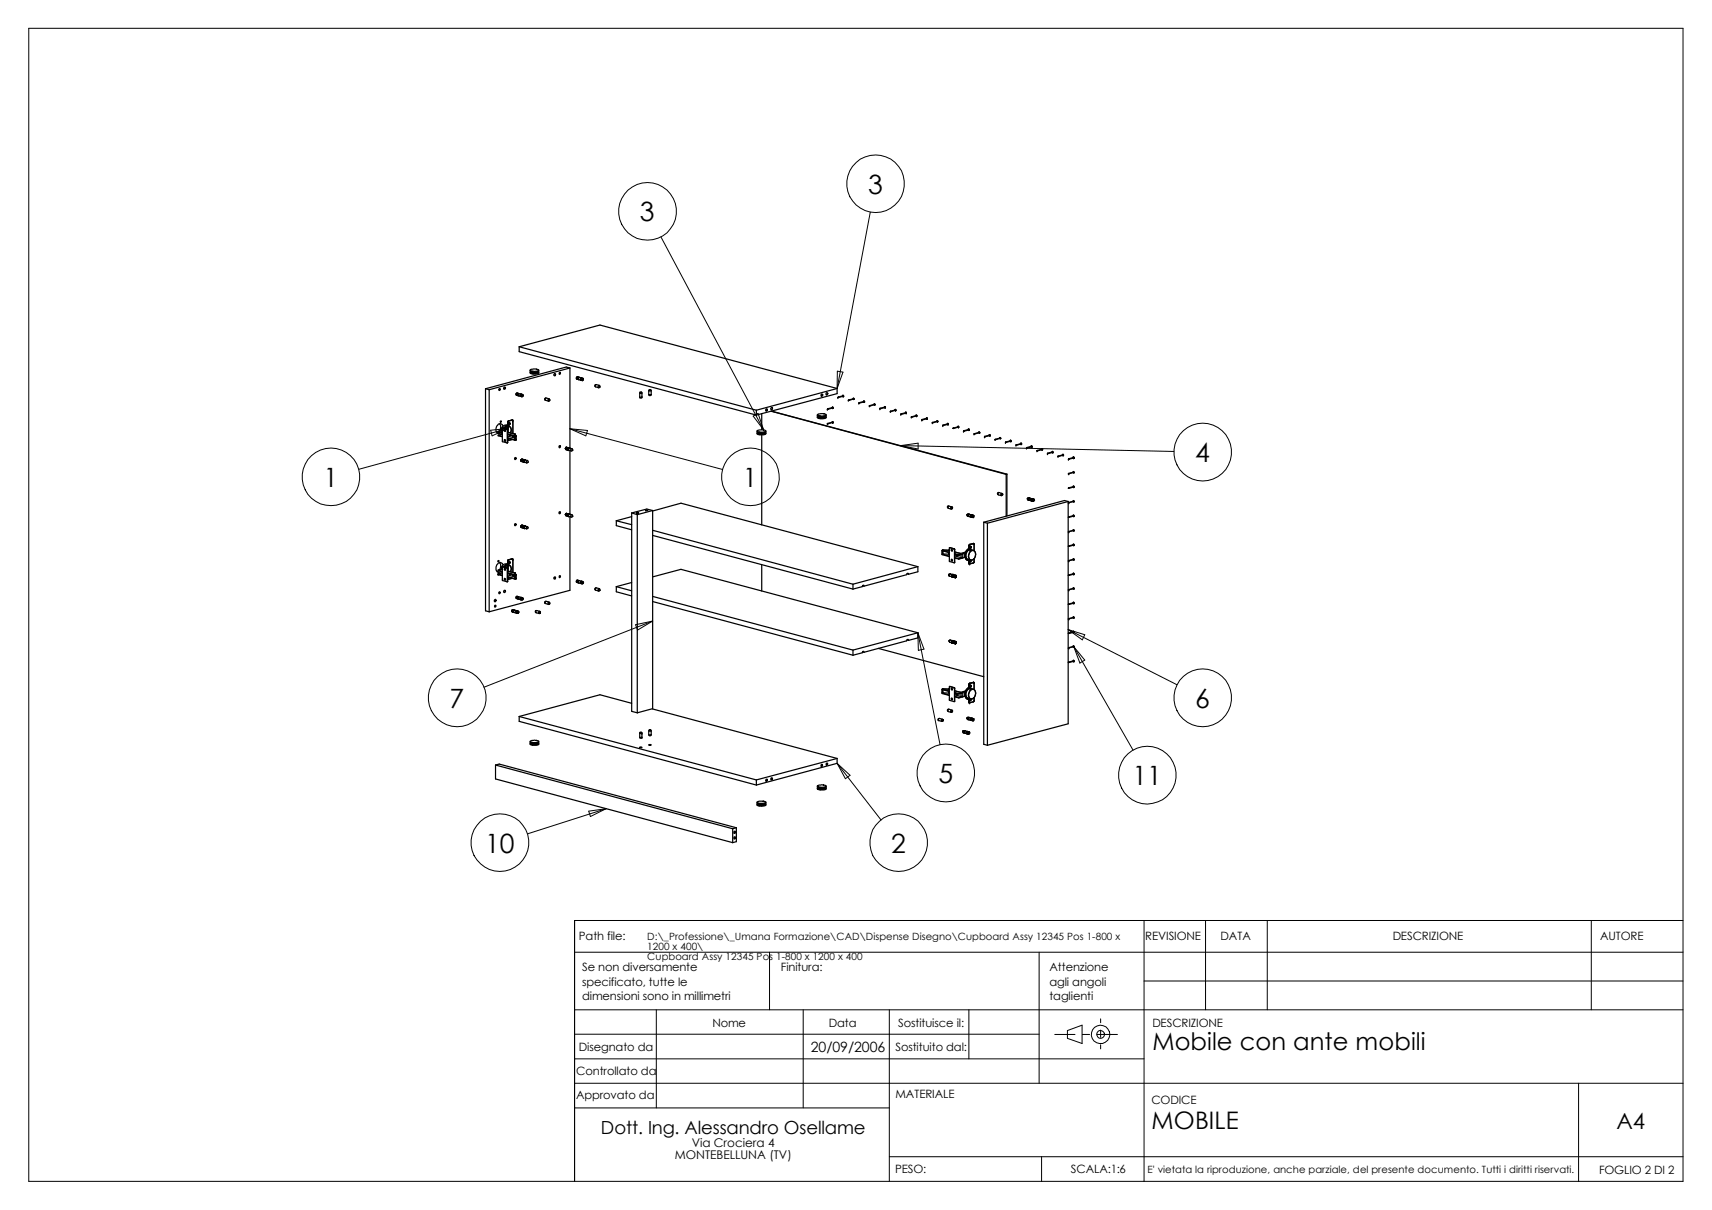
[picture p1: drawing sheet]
<svg xmlns="http://www.w3.org/2000/svg" width="297mm" height="210mm" viewBox="0 0 297 210" stroke-linecap="round" stroke-linejoin="round" font-family="sans-serif">
<g fill="none" stroke="#000" stroke-width=".17">
<path d="M5 4.9h287v200h-287zM151 36.8l-5.8 30.6M114.7 41.1l17.8 33.5M85.1 74.6l3-.3-2.7 1.3zM88.1 74.3l-25.8 7.1M98.9 74.4l3 .3-.3 .9zM98.9 74.4l26.5 7M130.7 72.2l.8-.5 1 2.9zM145.3 64.4l1 .2-1.1 2.8zM156.3 77.3l3-.4v1zM156.3 77.3l47.4 1M110.3 108.4l2.9-.7-2.6 1.6z"/>
<path d="M113.2 107.7l-29.2 11.5M159.3 109.8l1 2.8-1 .2zM159.3 109.8l3.8 19.4M185.3 109.2l2.9 .9-.4 .9zM185.3 109.2l18.9 9.6M186.3 112.2l10.3 17.9M186.3 112.2l1.9 2.3-.8 .5zM145.2 132.4l2.3 2.1-.8 .6zM145.2 132.4l7.7 9.8M102.1 140.7l3.1-.4-2.8 1.3zM105.2 140.3l-13.7 4.4M198.5 159.7v45.2"/>
<path d="M209.2 159.7v15.5M219.9 159.7v15.5M276.1 159.7v15.5M292 159.7h-192.3v45.2M99.7 165.2h192.3M99.7 175.2h192.3M99.7 179.4h80.6M113.9 175.2v17M133.5 165.2v10M139.4 175.2v17M154.3 175.2v29.7M168.1 175.2v8.5"/>
<path d="M180.3 165.2v22.7M183 179.5h3.5M185.2 178.8l2.5-1v3.2l-2.5-.9zM187.8 179.5h1.3M190.3 179.5h3.6M191 176.7v.7M191 178.7v1.3M198.5 170.2h93.5M99.7 187.9h192.3M99.7 192.2h54.6M99.7 183.7h98.8M191 181.2v.7"/>
<path d="M273.9 187.9v17M154.3 200.7h137.7M180.7 200.7v4.2"/>
<circle cx="112.3" cy="36.7" r="5"/>
<circle cx="151.9" cy="31.9" r="5"/>
<circle cx="208.7" cy="78.4" r="5"/>
<circle cx="57.4" cy="82.7" r="5"/>
<circle cx="130.2" cy="82.7" r="5"/>
<circle cx="79.3" cy="121" r="5"/>
<circle cx="164.1" cy="134.1" r="5"/>
<circle cx="199.1" cy="134.5" r="5"/>
<circle cx="208.7" cy="121" r="5"/>
<circle cx="86.7" cy="146.2" r="5"/>
<circle cx="155.9" cy="146.2" r="5"/>
<circle cx="190.9" cy="179.4" r=".68"/>
<circle cx="191" cy="179.4" r="1.6"/>
</g>
<g fill="none" stroke="#000" stroke-width=".21">
<path d="M84.2 67.4l.7 .2M84.2 67.4v38.6l.7 .1M84.9 67.6v38.5M86.4 74.8l.8 .2M86.4 75.5l.8 .2M86.4 74.8l.8 .3M86.4 75.5v.1l.8 .2M86.5 74.9l-.2 .2M86.7 73.5a.99 .99 0 0 1 0 1.3M86.9 75.4h-.1M87 75.1l.2 .2-.8 .2M87.2 74.6l-.8 .2"/>
<path d="M87.2 74.3v2.3l.8 .2M87.2 74.3l.8 .1M87.2 74v-.1a.6 .6 0 0 0-.6-.3 .6 .6 0 0 0-.5 .6v.6a.5 .5 0 0 0 .8 .3M87.3 74.2l-.1 .1M87.3 74.2l.7 .2M87.4 67.2l.1-.1a.2 .2 0 0 1 .2 .2 .2 .2 0 0 1-.1 .2h-.2zM87.5 74.5l.2 .1v.2h-.2zM87.5 76.3h.2v.2h-.2zM87.6 74.5l-.1 .2 .2 .1M87.6 76.2l-.1 .3h.2M87.6 74.5v.1M87.7 74.6l-.2 .1"/>
<path d="M87.8 74.1l-.1 .2 .4-.3zM87.9 73.8a.87 .87 0 0 0-1 .9l.2-.6M88 74.4v.1M88 74.4h.1M88 74l.2 .5-.1 .4M88 74.4l.1 .1M88 76.8h.1M88 74.5h.1M88 74.5v2.3M88 73.7l-.2 .2-.3 .4M88 73.7h.1M88 74l.2 .2-.1 .8"/>
<path d="M88.1 73.7h.1M88.1 76.3l.1 .1M88.1 73.7l-.3 .2-.3 .4M88.1 74h.1M88.1 73.2h.1M88.1 76.3h.1M88.1 76l1.2 .4 .1-.1M88.1 76.8h-.1M88.1 75l1.3 .3M88.1 73.2v.8M88.1 74.5v2.3M88.1 75l1.2 .3"/>
<path d="M88.1 75.4l1.2 .3v.6l-1.2-.4M88.1 75.3l1.2 .3M88.1 75.6l1.3 .4M88.1 74a.68 .68 0 0 1 .6 .4 .68 .68 0 0 1-.1 .7M88.1 74a.7 .7 0 0 1 .5 1.1M88.1 76v.3M88.2 73l-.1 .2M88.2 73h.1M88.2 76.4h.1M88.2 73v.1M88.2 73.1l-.1 .1M88.4 73.3l-.2 .2 .1 .2"/>
<path d="M88.4 73.3l.1 .2M88.4 75.4v.2l.1-.1M88.5 73.5l-.2 .2M88.5 73.5l-.1 .2h-.1M88.5 75.4v.1M88.8 76.2l-.6 .2M88.9 76.2l-.7 .2M88.9 72.9l.1 .1M88.9 72.9h.1M88.9 75.6l.1 .2 .2-.2M88.9 72.9l-.7 .1M88.9 72.9l-.7 .2"/>
<path d="M89 73h.1M89 75.6l.1 .2M89 73v2.2M89.3 75.3l.1 .1M89.3 75.6l.1 .1M89.3 79.4h.2l-.1 .3-.1-.1zM89.3 75.3h.1M89.3 75.3l.1 .3M89.4 75.3v.1M89.4 75.4l.1 .2M89.4 75.7h.1M89.4 75.7v.6"/>
<path d="M89.4 75.6h.1M89.4 75.6l.1 .1M89.4 75.6h-.1M89.5 76.3l-.1 .1M89.5 75.6h.1M89.5 76.2v.1M89.5 75.6v.1M89.5 76.2h.1M89.5 75.6v.6M89.5 76.2l-.1 .1M89.6 68.2v.3M89.7 68.2l-.1 .1 .1 .2"/>
<path d="M89.7 68.2a.19 .19 0 0 0-.2 .2 .19 .19 0 0 0 .2 .2M89.8 68.2l-.1 .1v.3M89.9 68.4l-.1-.2-.2 .1 .2 .3-.1-.2 .2-.2-.2 .1 .1 .3M89.9 68.3l-.1 .1 .1 .2M90 68.2a.19 .19 0 0 0-.3 .2 .19 .19 0 0 0 .2 .2M90 68.7h.3M90 68.3l-.2 .1 .2 .3M90.1 60.2v.8l41.1 11M90.1 60.2l41.1 11M90.1 60.2l14-3.8 41.1 11M90.4 68.4h.1l-.2 .1v.2M90.4 68.4l-.2 .1 .1 .2"/>
<path d="M90.4 68.4l-.4-.1v.4M90.4 68.5l-.1 .1M90.4 79.8h.1M90.4 79.8l.5 .2M90.4 79.8v.1M90.4 79.9l.5 .2M90.4 79.9l.5 .1M90.4 79.8l.5 .1-.4-.1M90.4 79.9l.4 .1M90.4 79.9l.4 .2M90.5 79.8l.4 .1M90.5 79.7v.1"/>
<path d="M90.5 79.7l.4 .1M90.5 80l.4 .1M90.5 79.7h.1M90.5 79.7l.5 .1M90.5 68.4l-.2 .2 .2 .2M90.5 68.4l.2 .1M90.5 68.4h.1M90.6 68.5h.2l-.2 .3zM90.8 68.6l-.1-.1h-.2v.3l.2-.1M90.8 68.6h.1M91.1 79.8h.1M91.1 79.8l-.3 .2 .2 .2"/>
<path d="M91.1 79.8h-.2l-.1 .2M91.5 79.9l.1 .2-.2 .2M91.5 79.9l-.2 .2 .1 .2M91.5 79.9l-.4-.1a.21 .21 0 0 0-.2 .2 .21 .21 0 0 0 .1 .2l.4 .1M92 64.2v.2l.2 .1M92 64.2l.5-.2 1 .2a1.2 1.2 0 0 1-1.5 0zM92 64.6a.32 .32 0 0 0 .4 .3h.6a.38 .38 0 0 0 .5-.3M92.1 64.5l-.1 .1 .2 .1M92.1 64.5l.2 .2M92.2 64.7l.1 .1 .2-.1M92.2 64.7h.1M92.3 64.7h.2"/>
<path d="M92.3 64.4l-.1 .1M92.4 64.5l-.3 .1M92.4 64.4v.2l.1 .1M92.4 64.5l.1 .2M92.5 64.7h.2M92.6 64.6h.1zM92.6 64.7h.1M92.7 64.6h.1M92.7 64.6l-.1 .1M92.7 64.6v.1M93.1 64.5l-.1 .2h-.3M93.2 64.5l.2 .1"/>
<path d="M93.3 64.5l-.1 .2h-.6M93.4 64.5l.1 .1-.3 .1h-.7M93.5 64.2a.38 .38 0 0 1-.5 .4h-.5l-.1-.2-.2 .1M94.7 69l-.2 .2 .1 .2M95.2 69.3h.1a.14 .14 0 0 1 .1 .1 .14 .14 0 0 1-.2 .1zM95.2 69.2l-.5-.2-.1 .2v.2l.6 .2M95.4 69.3l-.2-.1-.1 .1v.2l.2 .1M96.1 64.9l.2-.1v.4h-.1zM97 64.7l.2-.1v.3h-.2zM98.1 77.8l.5 .1M98.1 77.9h.1M98.1 77.7h.1"/>
<path d="M98.1 77.9l.5 .1M98.1 77.7l.5 .2M98.1 77.8h.1M98.1 77.7v.1M98.1 77.7l.5 .1M98.1 77.9l.1 .1M98.1 77.9l.5 .1-.5-.1M98.1 77.9l.5 .2-.4-.1M98.2 77.7l.4 .2M98.2 78l.4 .1-.4-.1M98.2 78h.1M98.2 77.6l.5 .1"/>
<path d="M98.3 77.6l.4 .1M98.6 77.9l.1 .2M98.6 77.8l-.4-.2 .4 .2M98.7 78.1h.1M98.8 77.7l-.2 .2 .1 .2M98.8 77.7l-.2 .2M98.8 77.7h.1M98.9 63.8v14l-.1-.1M98.9 78.1v11.1h-.1M98.9 63.8l-14 3.8M98.9 63.8l-.6-.1-14.1 3.7M99.2 77.9l.2 .2-.3 .1"/>
<path d="M99.2 77.9l-.2 .1 .1 .2M99.2 77.9l-.4-.2-.2 .2v.2l.5 .1M100.1 65.7l-.1-.1 .2-.2-.2 .1 .2 .3M100.1 65.4l-.1 .1v.2M100.2 65.4l-.1 .1 .1 .3M100.3 65.4v.1M100.3 65.4a.19 .19 0 0 0-.2 .2 .19 .19 0 0 0 .1 .2M100.3 65.4a.17 .17 0 0 0-.1 .2 .17 .17 0 0 0 .1 .2M100.3 65.8l-.1-.2 .2-.2-.2 .1v.3h.2M100.4 65.4l-.2 .1 .1 .3M100.4 65.9l.3 .1M100.5 65.4l-.2 .2 .1 .3"/>
<path d="M100.5 65.4a.22 .22 0 0 0-.2 .2 .22 .22 0 0 0 .1 .3M100.5 65.4l.4 .2M100.7 66h.1M100.8 65.7v.1M100.9 65.6l-.2 .1 .1 .2M100.9 65.6l-.2 .1v.3M100.9 65.6h.1M100.9 66h.1M101 65.6a.2 .2 0 0 0-.2 .2 .2 .2 0 0 0 .1 .2M101 65.6l-.2 .1 .1 .3M101 65.8l.2-.1-.1 .3zM101 65.6h.1"/>
<path d="M101.2 65.8l-.1-.1a.16 .16 0 0 0-.2 .2 .16 .16 0 0 0 .3 0M101.2 65.8h.1M103.4 66.7l-.2 .1 .1 .3M103.9 67h.2v.2l-.2-.1zM104 66.8l-.6-.1-.2 .2 .1 .2 .5 .2M104.1 67l-.2-.2-.1 .2v.2h.2M111 68.2h.4M111 68.9h.4M111 68.9v.1h.3l.1-.1M111 68.2v.7M111 68l.3 .1zM111 68v.2"/>
<path d="M111.3 68l.1 .2M111.4 68.2v.7M111.4 68.9h.1M112.6 67.8h.4M112.6 68.5h.4M112.6 68.5v.1h.3l.1-.1M112.6 67.8v.7M112.6 67.6h.3zM112.6 67.6v.2M112.9 67.6l.1 .2M113 67.8v.7M113 68.5h.1"/>
<path d="M131.2 71.2v.8M131.4 74.8v.1l.2 .2M131.4 75.1l.1 .3h1a.32 .32 0 0 0 .4-.3M131.4 74.7l1.1-.1a.26 .26 0 0 1 .3 .2l-.9 .2-.5-.2zM131.4 75v.2l.2 .1M131.5 75.1l.3-.1 .1 .2M131.5 75v.1l.2 .1M131.6 75.3l.1 .1 .2-.1M131.7 75.2h.2M131.7 75.2l-.1 .1M131.7 75l-.1 .1M131.8 75l.1 .2"/>
<path d="M132 75.3h.1M132.1 75.2l-.1-.1 .1 .1M132.1 75.2l-.1 .1M132.1 75.2h.1M132.2 75.1l-.2 .2M132.2 71.8v2.7M132.2 75.4v15.7M132.5 75.1v.1l-.5 .1M132.6 75.1h.2M132.7 75v.2l-.8 .1M132.8 75l.1 .1-.1 .1-.9 .1M132.9 74.8l-.1 .2-.3 .1h-.6l-.2-.1-.1 .1"/>
<path d="M133.8 71.3l40.8 11M133.8 70.7h.2l-.1 .4-.2-.1zM133.9 71.3l40.8 11M141.8 72v.1l.3 .2M141.8 72.3l.1 .3h.9a.39 .39 0 0 0 .5-.3M141.9 71.9l.9-.1 .5 .1v.1l-.8 .2-.6-.1zM141.9 72.2l-.1 .1 .3 .1M142 72.2l-.1 .1 .2 .1M142.1 72.4l.1 .2 .2-.1M142.1 72.4h.1M142.1 72.4h.2M142.2 72.2l-.1 .1"/>
<path d="M142.2 72.2l-.3 .1M142.2 72.2l.1 .2M142.3 72.2v.2M142.4 72.5h.1M142.5 68.4l.1-.1a.19 .19 0 0 1 .1 .3 .19 .19 0 0 1-.3 .1zM142.5 72.4h.1M142.5 72.4h-.1h.2M142.6 72.4h.1M142.6 72.4h-.1M142.9 72.3v.1l-.4 .1 .1-.2M143.1 72.3h.1M143.2 72.2v.1l-.2 .1-.6 .1"/>
<path d="M143.3 72.2v.1l-.3 .2h-.6M143.3 72v.1l-.3 .2h-.9M143.5 71h.1M143.5 73.5h.1M143.6 70.9l.9-.2-.9 .3M143.6 73.4v.1M143.6 73.4l-.1 .1M144.4 70.7v-.1l.1 .1v.2l-.1-.1M144.4 73.2h.1v.2l-.1-.1M144.5 70.6v.3M144.5 73.3l-.9 .1M144.5 73.3h.1"/>
<path d="M144.5 73.2v.2M144.5 73.3l-.9 .2M145.2 67.4l-14 3.8M145.2 67.4v.9l-14 3.7M145.4 69h.1M145.5 68.9l.8-.2-.8 .3M146.2 68.7v-.1h.1v.2l-.1-.1M146.2 68.6l.2 .1-.1 .1M147.2 69.4h.1M147.2 69.4l.1 .1M147.3 69.4v.1M147.3 69.4l.8-.2-.8 .3"/>
<path d="M147.3 69.4h-.1M148 69.2l.2-.1v.2h-.2M148 69.1h.2v.2M149 69.9h.1M149.1 69.8l.8-.1-.8 .2M149.8 69.7l.1-.1h.1v.2l-.2-.1M149.9 69.6h.1v.2M150.8 70.4h.1M150.9 70.4l.9-.3-.9 .3M151.6 70.1h.2v.1M151.7 70.1l.1 .1M151.8 70.2v.1"/>
<path d="M151.8 70.2h-.2M152.7 70.9h.1M152.7 70.8v.1M152.7 70.8l.9-.1-.9 .2M153.5 70.7v-.2l.1 .2M153.5 70.7h.1M153.5 70.5l.1 .2M153.6 70.7v.1M154.5 71.4h.1M154.5 71.3l.1 .1M154.5 71.3v.1M155.3 71.1l.1-.1v.2"/>
<path d="M155.4 71.2l-.9 .1M155.4 71.2h.1M155.4 71v.2M155.4 71.2l-.8 .2M155.4 71.2h-.1M156.3 71.9h.1M156.3 71.8l.1 .1M156.3 71.8l.9-.2-.8 .3M156.3 71.8v.1M157.1 71.6l.1-.1 .1 .2M157.1 71.7h.2M157.2 71.5l.1 .2"/>
<path d="M157.3 71.7v.1M158.1 72.3h.1M158.2 72.3v.1l-.1-.1M158.2 72.3h-.1M158.9 72.1l.1-.1 .1 .1M159 72.1l-.8 .2M159 72.1h.1M159 72l.1 .1M159 72.1l-.8 .3M159.1 72.1l-.1 .1M159.1 72.1l-.2 .1M159.9 72.9h.1"/>
<path d="M160 72.8l-.1 .1M160 72.8l.8-.2-.8 .3M160.7 72.6l.1-.1 .1 .1M160.7 72.6h.2M160.8 72.5l.1 .1M160.9 72.6l-.1 .1M161.8 73.3h.1M161.8 73.3v.1v-.1M162.5 73.1l.1-.1 .1 .1M162.6 73.1l-.8 .2M162.6 73.1h.1M162.6 73l.1 .1"/>
<path d="M162.6 73.1l-.8 .3M162.7 73.1l-.1 .1M163.6 73.8h.1M163.6 73.7v.1M163.6 73.7l.9-.2-.9 .3M164.3 73.6l.1-.2 .1 .2M164.4 73.6h.1M164.5 73.4v.2M164.5 73.6v.1M165.4 74.3h.1M166.2 74h.1v.1M166.3 74.1l-.9 .2"/>
<path d="M166.3 74.1h.1M166.3 74v.2M166.3 74.2h.1M166.3 74.1h-.1M167.2 74.8h.1M167.3 74.7v.1M167.3 74.7l-.1 .1M168 74.5v-.1l.1 .1v.2l-.1-.1M168 74.4h.1M168.1 74.6v-.1l-.8 .2M168.1 74.4l.1 .1-.1 .2M168.1 74.6l-.8 .2"/>
<path d="M169 75.3h.1M169.1 75.2v.1M169.1 75.2l.8-.2-.8 .3M169.1 75.2l-.1 .1M169.8 75h.2v.1h-.2M169.8 74.9l.2 .1v.1M170.8 75.8h.1M170.9 75.7l.8-.2-.8 .3M171.6 75.5l.1-.1h.1l-.1 .2h-.1M171.7 75.4h.1v.2M172.6 76.2h.1M172.6 76.2l.1 .1"/>
<path d="M172.7 76.2l.9-.2-.9 .3M173.4 76h.2v.1h-.2M173.5 75.9h.1v.2M174.5 76.8h.1M174.5 76.7l.9-.2-.9 .3M175.3 76.5v-.1l.1 .1M175.3 76.5h.1M175.3 76.4l.1 .1M175.4 76.5v.1M176.3 77.2h.1M176.3 77.2l.1 .1M177.1 77l.1-.1v.1"/>
<path d="M177.1 76.9l.1 .1M177.2 77l-.9 .2M177.2 77h.1M177.2 77l-.8 .3M177.2 77h-.1M177.2 77v.1M178.1 77.7h.1M178.1 77.6l.1 .1M178.1 77.6l.9-.2-.8 .3M178.1 77.6v.1M178.9 77.5l.1-.2 .1 .2M178.9 77.5h.2"/>
<path d="M179 77.3l.1 .2M179.1 77.5v.1M179.9 78.2h.1M180 78.1v.1M180 78.1l-.1 .1M180.7 77.9h.1l.1 .1M180.8 78l-.8 .1M180.8 78h.1M180.8 77.9l.1 .1M180.8 78l-.8 .2M180.9 78h-.2M180.9 78l-.1 .1"/>
<path d="M181.7 78.7h.1M181.8 78.6l-.1 .1M181.8 78.6l.8-.2-.8 .3M182.5 78.4l.1-.1 .1 .2M182.5 78.5h.2M182.6 78.3l.1 .2M182.7 78.5l-.1 .1M183.6 79.2h.1M183.6 79.1v.1M184.3 78.9l.1-.1 .1 .2M184.4 79l-.8 .1M184.4 79h.1"/>
<path d="M184.4 78.8l.1 .2M184.4 79l-.8 .2M184.5 79h-.1M185.4 79.7h.1M185.4 79.6h.1M185.4 79.6l.9-.2-.9 .3M185.4 79.6v.1M185.5 79.6l-.1 .1M185.5 79.6v.1M186.1 79.4l.1-.1 .1 .2M186.2 79.5h.1M186.2 79.3l.1 .2"/>
<path d="M186.2 79.3l.1 .1M186.3 79.5h.1M186.3 79.4v.1M86.4 98.9v.1l.8 .2M86.4 99.6v.1l.8 .2M86.4 98.9l.8 .2M86.4 99.6l.8 .2M86.5 99.6l-.1 .1h.1M86.5 99l-.2 .2M86.7 97.6a.99 .99 0 0 1 0 1.2M87 99.1l.2 .3-.8 .2M87.2 98.7l-.8 .2"/>
<path d="M87.2 98.3v2.4l.8 .2M87.2 98.3l.8 .2M87.2 98a.6 .6 0 0 0-.6-.4 .6 .6 0 0 0-.5 .7v.6a.5 .5 0 0 0 .8 .2M87.3 98.3h-.1M87.3 98.3l.7 .2M87.5 98.6l.2 .1v.2l-.2-.1zM87.6 98.6l-.1 .2 .2 .1M87.6 98.6v.1M87.7 98.7l-.2 .1M87.8 98.2l-.1 .2 .4-.4zM87.9 97.9a.87 .87 0 0 0-1 .9l.2-.6M88 98.5v.1"/>
<path d="M88 98.5h.1M88 98.1l.2 .5-.1 .4M88 98.5l.1 .1M88 98.6v2.2M88 98.6h.1M88 97.8l-.5 .5M88 97.8h.1M88 98.1l.2 .2-.1 .8M88.1 97.8h.1M88.1 97.8l-.3 .2-.3 .4M88.1 98h.1M88.1 97.3h.1"/>
<path d="M88.1 97.3v.7M88.1 98.6v2.2M88.1 99.1l1.3 .3M88.1 99.1l1.2 .3M88.1 99.7l1.3 .4M88.1 99.4l1.2 .4v.6l-1.2-.4M88.1 99.4l1.2 .3M88.1 98a.66 .66 0 0 1 .6 .4 .66 .66 0 0 1-.1 .7v.1M88.1 98a.7 .7 0 0 1 .5 1.2M88.2 97.1l-.1 .2M88.2 97.1h.1M88.2 97.1v.1"/>
<path d="M88.2 97.2l-.1 .1M88.4 97.4l-.2 .2 .1 .2M88.4 97.4l.1 .2M88.4 99.5v.2l.1-.1M88.5 97.6l-.2 .2M88.5 97.6l-.1 .2h-.1M88.5 99.5v.1M88.9 96.9l.1 .2M88.9 96.9h.1M88.9 99.7l.1 .2 .2-.2M88.9 96.9l-.7 .2M88.9 96.9l-.7 .3"/>
<path d="M89 97.1h.1M89 99.7l.1 .2M89 97.1v2.2M89.3 99.4h.1M89.3 99.7l.1 .1M89.3 90.9h.2l-.1 .3-.1-.1zM89.3 99.4l.1 .3M89.4 99.4h.1M89.4 99.4l.1 .3M89.4 99.8h.1M89.4 99.8v.6M89.4 99.7h.1"/>
<path d="M89.4 99.7l.1 .1M89.4 99.7h-.1M89.5 99.7h.1M89.5 99.7v.1M89.5 99.7v.6M90.4 91.3l.5 .1zM90.4 91.4l.4 .1M90.4 91.2h.1M90.4 91.2v.1M90.4 91.4l.5 .2M90.4 91.3l.5 .1M90.4 91.3h.1"/>
<path d="M90.4 91.2l.5 .2M90.4 91.3v.1l.5 .1M90.4 91.4h.1M90.5 91.2h.1M90.5 80h.1M90.5 91.2l.4 .2M90.5 91.2l.4 .1M90.5 91.1v.1M90.5 91.1l.4 .2M90.5 91.1l.5 .1M90.5 91.1l.5 .2M90.5 91.5l.4 .1"/>
<path d="M90.5 80.1h.4M90.8 80l.2 .2M91 80.2h.1M91 91.7h.1M91.1 80.2h-.1M91.1 91.7h-.1M91.1 91.2l.1 .1M91.1 91.2l-.3 .3 .2 .2M91.1 91.2l-.3 .2 .2 .3M91.1 91.2h.1M91.5 91.4l.1 .2M91.5 91.4l-.2 .1 .1 .2"/>
<path d="M91.5 91.4l-.4-.1a.21 .21 0 0 0-.2 .1 .21 .21 0 0 0 .1 .3h.4M91.6 91.6l-.2 .1M97 99.9h.2v.3h-.2zM97 88.8h.2v.3l-.2-.1zM98.1 89.2h.1M98.1 89.2l.5 .2-.5-.2M98.1 89.2v.1M98.1 89.2v.2l.5 .1M98.1 89.2l.5 .1-.4-.1M98.1 89.3l.5 .1M98.1 89.3l.5 .2M98.2 89.4l.4 .1"/>
<path d="M98.2 89.2h.4M98.2 89.4h.1M98.2 89.1h.1M98.2 89.1l.4 .1M98.2 89.1l.5 .1-.4-.1M98.3 89.5h.3M98.6 89.4l.1 .2M98.7 89.6h.1M98.8 89.2l-.2 .1 .1 .3M98.8 89.2h-.2v.2M98.8 89.2h.1M98.9 89.6v12.8l-14 3.7"/>
<path d="M99.2 89.3l.2 .3-.3 .1M99.2 89.3l-.2 .2 .1 .2M99.2 89.3l-.4-.1a.21 .21 0 0 0-.2 .1 .21 .21 0 0 0 .1 .3l.4 .1M106.9 90.3l2.7 .7M106.9 90.3v.9l2.7 .7M109.6 89l1 .3M109.6 89v34.4l1 .3M109.6 89.6l-2.7 .7M110.4 89h.4zM110.6 89.3v34.4M112 88.6h.4zM113.2 88.6l-1-.3-2.6 .7"/>
<path d="M113.2 88.6l-2.6 .7M113.2 88.6v34.3l-2.6 .8M113.2 92l34.8 9.3M113.2 88.6l4.9-1.3 41.2 11M113.2 92.9l34.8 9.3M132.2 98v4.5M157.3 99.5l.3 .1M157.6 99.6a.18 .18 0 0 0-.2-.2 .18 .18 0 0 0-.1 .3l-7.4 2M159.3 98.3l-11.3 3M159.3 98.3v.9l-1.7 .4M163.5 95.5l-.1 .7 1.3 .4M163.5 95.5l1.2 .3"/>
<path d="M163.5 96.1l1.2 .4M163.6 95.4h.1M163.6 95.4l1 .1M163.6 95.4l-.1 .1M163.6 95.6v.5M163.6 96.1h-.1M163.6 96.1h1M164.6 95.5h.1M164.6 87.8l-.2 .1 .1 .2M164.6 95.5h.1zM164.6 95.8v.3M164.6 96.1l.1 .1"/>
<path d="M164.7 95.9l-1.2-.4v.6M164.8 95l-.1 2.4 .8 .2 .1-.1M164.8 95l.8 .2M164.8 95l.7 .2M164.9 99.6l-.1-.1-.2 .2 .2 .3M164.9 99.6l-.2 .1 .1 .2 .9 .3M164.9 99.6l.3 .1M165.1 97.1l.1-.1v.3zM165.1 95.3h.1v.3zM165.1 100l.1 .1M165.1 88h.2l-.1 .3h-.1zM165.1 87.9l-.5-.1-.1 .1v.3l.5 .1"/>
<path d="M165.1 95.3v.2l.1 .1M165.1 97v.2l.1 .1M165.1 100l.6 .2M165.1 99.9h.1M165.1 99.9l.6 .1M165.1 99.9l.5 .1M165.1 99.9l.5 .2M165.2 99.8h.1M165.2 99.8l-.1 .1M165.2 99.8l.5 .2M165.2 99.8l.5 .1M165.2 99.8l.4 .1"/>
<path d="M165.2 99.9l.4 .1M165.2 99.9l-.1 .1M165.2 99.8l.6 .1M165.2 100l.4 .1M165.2 99.7l.5 .2M165.3 88h-.3v.3h.2M165.3 99.7h.1M165.3 99.7l.5 .1M165.4 99.7a.28 .28 0 0 0-.3 .4h.1M165.4 99.7h-.2l-.1 .3M165.4 99.7h.1M165.4 99.7h-.1l-.2 .1v.2l.2 .1"/>
<path d="M165.5 95.2l.1 .1M165.5 95.2h.1M165.6 95.2v.1M165.6 95.3h.1M165.6 95.3v2.2M165.6 97.5h.1M165.6 97.5v.1M165.6 95.8l1.1 .2 .8-.2M165.6 99.9h.1M165.6 100h.1M165.6 99.9l.1 .1M165.6 96.1l.8 .1"/>
<path d="M165.6 96.7l.8 .2M165.6 96.4l1.1 .3M165.6 96.1l.8 .3M165.6 96.8l.8 .2M165.7 100h-.1M165.7 99.9h.1M165.8 99.8v.1M165.8 99.9h.1M165.8 96.2l.2 .3 .2-.2M165.8 99.8h.1M165.9 99.9v.1M165.9 96.2l.2 .2"/>
<path d="M165.9 99.9h.1M165.9 100h.1M166.4 96.2v.2M166.4 96.9v.1M166.7 96.2v.5M167 96.1l-.6 .1M167 96.7l-.6 .2M167 96.6l-.3 .1M167 96.1l-.6 .3M167.4 95.9l-.4 .1v.8l-.6 .2M167.4 95.9v.2M167.4 96.6v.1"/>
<path d="M167.4 95.9h.1M167.4 96.7l-.4 .1M167.4 96.7h.1M167.8 89.3v.2l.2 .1M167.8 89.3v.1M167.8 89.2v.1M168 89.6h.1M168.1 89.3l-.1 .2 .1 .1M168.1 89.3v.3M168.1 89.3v.2M168.1 89.2l-.2 .2 .2 .1M168.1 95.2l.2 .1"/>
<path d="M168.1 95.2h.1M168.1 97.7l.1 .1M168.1 89.2a.21 .21 0 0 0-.2 .1 .21 .21 0 0 0 .1 .3M168.1 97.7h.1M168.1 89.2h-.2l-.1 .1M168.1 97.2v.5M168.1 95.1l.2 .1M168.1 97.2h.1M168.1 95.2a1.17 1.17 0 0 0-.2 2M168.1 95.1v.1M168.1 95.1h.1M168.1 95.1l.1 .1"/>
<path d="M168.1 89.6l.4 .1M168.1 94.7v.4M168.2 97.2l.1-.1zM168.2 95.2a1.18 1.18 0 0 0-.4 2h.4M168.2 97.2h.1M168.2 95.2a1.21 1.21 0 0 0-.3 2h.3M168.2 95.2h.1M168.2 95.2l.1 .1M168.2 89.2l-.1 .1M168.2 94.4l-.1 .2v.6M168.2 95.8a.56 .56 0 0 1 .8-.3 .56 .56 0 0 1 .2 .8 .68 .68 0 0 1-.2 .7 .68 .68 0 0 1-.8 0l-.2-.5zM168.2 94.4h.1"/>
<path d="M168.2 97.2v.2a.17 .17 0 0 0 .2 0 .17 .17 0 0 0 .1-.2M168.2 97.8h.1M168.2 89.2l.4 .1h-.1l-.1 .3M168.2 94.5l-.1 .2M168.2 94.4l-.1 .3M168.2 94.4v.1M168.3 97.2v.3M168.3 95.3h.1M168.3 95.3a1.01 1.01 0 0 0-.7 .8 1.01 1.01 0 0 0 .3 1h.2M168.3 95.3l.2 .1M168.3 95.3l.6 .2M168.4 95.3l-.4 .2a1.26 1.26 0 0 0-.4 1.1l.2 .4 .7 .2"/>
<path d="M168.4 95.7a.61 .61 0 0 1 .8 0 .61 .61 0 0 1 0 .8v.1a.6 .6 0 0 1-.8 .5 .6 .6 0 0 1-.3-.9zM168.4 95.3h.1M168.4 94.8a.21 .21 0 0 0-.2 .1 .21 .21 0 0 0 .1 .3M168.4 94.8l.1 .1M168.4 89.6l.1 .1M168.4 89.5v.1M168.4 89.5l.1 .2M168.5 94.9l-.2 .3M168.5 97.2l-.2 .3M168.5 97.2l-.1 .3h-.1M168.5 97.2h.1M168.6 89.7l-.1-.2 .2-.2-.2 .2v.2h.1"/>
<path d="M168.6 89.3l-.2 .2M168.7 89.5l.2-.1a.19 .19 0 0 0-.2 .2 .19 .19 0 0 0 .2 .2l-.2-.1zM168.7 89.4l-.1 .1 .1 .2M168.7 89.4a.19 .19 0 0 0-.2 .1 .19 .19 0 0 0 .2 .2M168.8 89.5h.1a.15 .15 0 0 1 .1 .1 .15 .15 0 0 1-.2 .1zM168.8 89.5h.1M168.8 89.4l-.2 .1 .1 .2v-.2l.1-.1M168.9 94.3l.1 .1M168.9 94.3h.1M168.9 97.6v.1M168.9 89.5h-.1M168.9 89.4v.1"/>
<path d="M168.9 94.3l-.7 .1M168.9 97.7l-.7 .1M168.9 94.3l-.7 .2M168.9 97.6l-.7 .2M169 89.5h-.2M169 97.5l-.1 .1M169 94.4h.1M169 94.4v1.1M169 96.9v.6M169 97.5h.1M169 97.5l-.1 .2M170.7 90.6v38.5l.6 .2"/>
<path d="M170.7 90.6l.6 .2M171.3 90.8v38.5M173.3 85.4l-.2 .2 .1 .2M173.8 85.6l-.5-.2-.2 .2 .1 .3 .5 .1M173.9 85.7h.1l-.1 .2h-.1zM173.9 85.7h-.3v.2h.3M174.6 82.3v7.2M174.7 82.3v7.2M174.7 82.3h-.1M178.3 86.4v.3l.2 .1M178.3 86.4h.1M178.3 86.4v.2"/>
<path d="M178.5 86.5l.1 .3 .3 .1M178.6 86.4l-.2 .2 .1 .2M178.6 86.4l-.3 .2 .2 .2M178.6 86.5l-.1 .2M178.6 86.4h-.3M178.7 86.4l-.2 .1M178.7 86.4l.4 .1-.2 .3M178.9 86.8l.1 .1zM178.9 86.7v.1M178.9 86.7l.1 .2M179 86.5l-.1 .2M179.1 86.9l-.1-.2 .2-.1a.19 .19 0 0 0-.2 .1 .19 .19 0 0 0 .2 .3"/>
<path d="M179.2 86.5l-.3 .2 .1 .2-.1-.2 .2-.1M179.2 86.6v.1M179.2 86.7v-.1l-.1 .1 .1 .2M179.2 86.7l.2-.1a.17 .17 0 0 1 .1 .2 .17 .17 0 0 1-.3 .1zM179.2 86.7h.1M179.3 86.6a.2 .2 0 0 0-.2 .1 .2 .2 0 0 0 .1 .3M179.3 86.6a.17 .17 0 0 0-.1 .2 .17 .17 0 0 0 .1 .2l-.1-.1v-.2l.2-.1M179.4 86.7h-.2M179.4 86.6l-.2 .1M185.3 87v38.6l-14 3.7M185.3 87l-14 3.8M185.3 87l-.6-.2-14 3.8"/>
<path d="M185.4 82.2h.1M185.4 84.7h.1M185.4 87.2h.1M185.4 99.8h.1M185.4 97.3h.1M185.4 94.8h.1M185.4 92.2h.1M185.4 89.7h.1M185.4 82.1l.1 .1M185.4 82.1l.9-.1-.8 .2M185.4 84.6l.1 .1M185.4 84.6l.9-.1-.8 .2"/>
<path d="M185.4 87.2l.9-.2-.8 .2M185.4 99.7l.1 .1M185.4 99.7l.9-.1-.8 .2M185.4 97.2l.1 .1M185.4 97.2l.9-.1-.8 .2M185.4 94.7l.1 .1M185.4 94.7l.9-.2-.8 .3M185.4 92.2l.9-.2-.8 .2M185.4 89.7l.9-.2-.8 .2M185.4 82.1v.1M185.4 84.6v.1M185.4 99.7v.1"/>
<path d="M185.4 97.2v.1M185.4 94.7h.1M185.5 82.2h.1M185.5 87.2h.1M185.5 97.3h.1M185.5 92.2h.1M186.2 81.9l.1-.1v.2M186.2 84.5v-.2l.1 .2M186.2 87l.1-.1v.1M186.2 99.6v-.2l.1 .2M186.2 97l.1-.1v.2M186.2 94.5v-.1l.1 .1"/>
<path d="M186.2 92l.1-.1v.1M186.2 89.5v-.1l.1 .1M186.2 81.8l.1 .2M186.2 84.3l.1 .2M186.2 86.9l.1 .1M186.2 99.4l.1 .2M186.2 96.9l.1 .2M186.2 94.4l.1 .1M186.2 91.9l.1 .1M186.2 89.4l.1 .1M186.3 82h-.1M186.3 82h.1"/>
<path d="M186.3 84.5v.1M186.3 84.5v.1l-.1-.1M186.3 87v.1M186.3 87h-.1M186.3 99.6v.1l-.1-.1M186.3 99.6v.1M186.3 97.1v.1M186.3 97.1h-.1M186.3 94.5v.2M186.3 94.5v.2l-.1-.1M186.3 92v.1M186.3 92l-.1 .1"/>
<path d="M186.3 89.5v.1l-.1-.1M186.3 89.5v.1M85.8 104h.2l.1 .1a.17 .17 0 0 1-.1 .2 .17 .17 0 0 1-.2 0zM85.9 105h.1v.2l-.2 .1zM87.5 100.4h.2v.2h-.2zM87.6 100.3l-.1 .2 .2 .1M88 100.8v.1M88 100.8h.1M88.1 100.4l.1 .1M88.1 100.4h.1M88.1 100.1l1.2 .4 .1-.1M88.1 100.8l-.1 .1"/>
<path d="M88.1 100.1v.3M88.2 100.5h.1M88.8 100.3l-.6 .2M88.9 105.8h.1l-.1 .1 .1 .3-.2-.1zM88.9 100.3l-.7 .2M88.9 105.8l-.1 .1 .1 .2M89 105.8a.17 .17 0 0 0-.2 .1 .17 .17 0 0 0 .1 .2M89.1 105.8a.19 .19 0 0 0-.2 .2 .19 .19 0 0 0 .1 .2M89.1 105.9h-.1l.1 .3M89.2 105.8a.2 .2 0 0 0-.2 .2 .2 .2 0 0 0 .1 .2M89.2 105.8l-.2 .2 .2 .2M89.2 106.3h.4"/>
<path d="M89.2 105.8l-.2 .1v.3h.2M89.3 105.8a.22 .22 0 0 0-.2 .2 .22 .22 0 0 0 .1 .3M89.5 100.4l-.1 .1M89.5 100.3v.1M89.5 100.3h.1M89.5 100.3l-.1 .1M89.6 106.3h.1M89.6 103.5v.3M89.7 106l-.2 .1 .1 .2M89.7 106l-.3 .2 .2 .1M89.7 106l-.5-.1v.4M89.7 106.1l-.1 .1"/>
<path d="M89.7 106h.1M89.7 103.5l-.1 .1 .1 .2M89.7 103.5a.19 .19 0 0 0-.2 .1 .19 .19 0 0 0 .2 .2M89.8 103.5l-.1 .1v.2M89.9 103.6l-.1-.1-.2 .1 .2 .2-.1-.1 .2-.2-.2 .1 .1 .3M89.9 106.1h.1l-.1 .3-.1-.1zM89.9 106h-.2l-.1 .1v.2l.2 .1M89.9 103.5l-.1 .1 .1 .3M90 103.5a.19 .19 0 0 0-.3 .2 .19 .19 0 0 0 .2 .2M90 103.9l.3 .1M90 103.5l-.2 .1 .2 .3M90 106.2l-.1-.2-.2 .1 .1 .3 .2-.1"/>
<path d="M90 106.2h.1M90.4 103.6l.1 .1-.2 .1v.2M90.4 103.6l-.2 .2 .1 .2M90.4 103.6l-.4-.1v.4M90.4 103.8l-.1 .1M90.5 103.7l-.2 .1 .2 .3M90.5 103.7a.21 .21 0 0 0-.2 .1 .21 .21 0 0 0 .1 .3h.1M90.5 103.7h.2M90.5 103.7h.1M90.6 103.8h.2l-.2 .3zM90.8 103.8l-.1-.1h-.2v.2v.2l.2-.1M90.8 103.8v.1"/>
<path d="M93.1 105.9l-.2 .1 .1 .3M93.6 106.1h.2l-.1 .3zM93.6 106l-.5-.1-.1 .1v.3l.5 .1M93.8 106.1l-.2-.1-.2 .2 .1 .2h.2M94.7 104.3l-.2 .2 .1 .2M95.2 104.6l.1-.1a.14 .14 0 0 1 .1 .2 .14 .14 0 0 1-.2 .1zM95.2 104.4l-.5-.1-.1 .2v.2l.6 .2M95.4 104.6l-.2-.2-.1 .2v.2h.2M96.1 100.2l.2-.1v.3l-.1 .1zM100.1 101l-.1-.2 .2-.2-.2 .2 .2 .2M100.1 100.7l-.1 .1v.2M100.2 100.7l-.1 .1 .1 .2"/>
<path d="M100.3 100.7v.1M100.3 100.7a.19 .19 0 0 0-.2 .1 .19 .19 0 0 0 .1 .2M100.3 100.7a.17 .17 0 0 0-.1 .2 .17 .17 0 0 0 .1 .1M100.3 101l-.1-.1 .2-.2-.2 .1 .2 .3M100.4 100.7l-.2 .1 .1 .3M100.4 101.1l.3 .1M100.5 100.7l-.2 .2 .1 .2M100.5 100.7a.22 .22 0 0 0-.2 .2 .22 .22 0 0 0 .1 .2M100.5 100.7l.4 .1M100.7 101.2h.1M100.8 101v.1M100.9 100.8l-.2 .2 .1 .2"/>
<path d="M100.9 100.8l-.2 .2v.2M100.9 100.8h.1M100.9 101.3h.1M101 100.9h-.1l-.1 .2 .1 .2M101 100.9l-.2 .1 .1 .3M101 101h.2l-.1 .3zM101 100.9h.1M101.2 101l-.1-.1a.16 .16 0 0 0-.2 .2 .16 .16 0 0 0 .3 .1M101.2 101h.1M103.4 102l-.2 .1 .1 .3M103.9 102.2h.2v.3l-.2-.1zM104 102.1l-.6-.1-.2 .2 .1 .2 .5 .1"/>
<path d="M104.1 102.2l-.2-.1-.1 .2v.2h.2M106.9 101.8v.9l2.7 .7M106.9 101.8l2.7 .7M109.6 101l-2.7 .8M113.2 104.4l34.8 9.3M113.2 103.5l34.8 9.3M113.2 100.1l4.9-1.3 41.2 11M148 101.3v.9M148 112.8v.9M149.6 101.6l.3 .1M149.6 113.1l.3 .1M149.9 101.7l-.1-.2-.2 .3-1.6 .4"/>
<path d="M149.9 113.2v-.2h-.2l-.1 .2-1.6 .5M152.4 112.5l18.3 4.9M157.3 111l.3 .1M157.6 111.1l-.1-.2-.2 .3-7.4 2M159.3 109.8v.9l-1.7 .4M159.3 109.8l-11.3 3M163.5 119.5l-.1 .8 1.3 .3M163.5 119.5l1.2 .4M163.6 119.5h.1M163.6 119.5h1M163.6 119.5h-.1M163.6 119.7v.5"/>
<path d="M164.6 119.5h.1M164.6 119.5l.1 .1zM164.6 119.9v.3M164.7 120l-1.2-.4v.6M164.8 119.1l-.1 2.4 .8 .2 .1-.1M164.8 119.1l.8 .2M164.8 119.1l.7 .2M164.9 111l-.3 .1 .2 .3M164.9 111l-.2 .2 .1 .2 .9 .3M164.9 111l.3 .1M165.1 119.4h.1v.3zM165.1 119.4v.2l.1 .1"/>
<path d="M165.1 111.3l.5 .1M165.1 111.4l.5 .1M165.1 111.3h.1M165.2 111.3v-.1l.5 .1M165.2 111.3h.5M165.2 111.3h-.1M165.2 111.5h.1M165.2 111.3l.5 .2M165.2 111.3l.4 .1M165.2 111.3l-.1 .1M165.2 100.1h.1M165.2 111.6h.1"/>
<path d="M165.2 100l.5 .2M165.2 111.5l.5 .1M165.2 111.5h.4M165.2 111.2l.5 .1M165.3 100.1l.4 .1M165.3 111.2h.1M165.3 111.2l.4 .1M165.3 111.2l.5 .1M165.3 111.1v.1M165.3 111.1l.5 .2M165.4 111.1h-.1a.25 .25 0 0 0-.2 .2 .25 .25 0 0 0 .1 .3M165.4 111.1l-.3 .2 .1 .3"/>
<path d="M165.4 111.1h.1M165.4 111.2l.5 .1M165.4 111.2h-.2l-.1 .3h.2M165.5 119.3l.1 .1M165.5 119.3h.1M165.6 119.3v.1M165.6 119.4v2.2M165.6 111.5l-.5-.1 .6 .2M165.6 119.8l1.1 .3 .8-.2M165.6 100v.1M165.6 111.5h.1M165.6 111.4l.1 .1"/>
<path d="M165.6 111.4h.1M165.6 119.4h.1M165.7 111.6v.1M165.7 111.5h-.1M165.7 111.3h.1M165.7 111.7h.1M165.8 111.3h.1M165.8 111.6v.1M165.8 111.6l-.1 .1M165.8 111.6h.1M165.9 100.1h.1M165.9 100.2h-.2"/>
<path d="M165.9 111.6l-.1 .1M165.9 111.3h.1M165.9 111.3v.3M165.9 100v.2M165.9 111.5h.1M165.9 111.4h.1M165.9 111.4v.1M168.1 119.3l.2 .1M168.1 119.3h.1M168.1 118.7h.1M168.1 118.7v.6M168.1 119.2l.2 .1"/>
<path d="M168.1 119.3a1.17 1.17 0 0 0-.2 2M168.1 119.2v.1M168.1 119.2h.1M168.1 119.2l.1 .1M168.1 118.7v.5M168.2 119.3a1.18 1.18 0 0 0-.4 1.9l.4 .1M168.2 119.3a1.19 1.19 0 0 0-.2 2h.2M168.2 119.3h.1M168.2 119.3l.1 .1M168.2 118.5l-.1 .2M168.2 118.5h.1M168.2 118.6l-.1 .1"/>
<path d="M168.2 118.5v.1M168.3 119.8a.55 .55 0 0 1 .7-.2 .55 .55 0 0 1 .2 .8 .68 .68 0 0 1-.2 .7 .68 .68 0 0 1-.8 0l-.2-.5zM168.3 119.4h.1M168.3 119.4a1.01 1.01 0 0 0-.7 .8 1.01 1.01 0 0 0 .3 1h.2M168.3 119.4l.2 .1M168.3 119.4l.6 .1M168.4 119.4l-.4 .1a1.26 1.26 0 0 0-.4 1.1l.2 .5 .7 .2M168.4 119.8a.62 .62 0 0 1 .8 0 .62 .62 0 0 1 0 .8 .6 .6 0 0 1-.8 .6 .6 .6 0 0 1-.3-.9zM168.4 119.4h.1M168.4 118.9a.21 .21 0 0 0-.2 .1 .21 .21 0 0 0 .1 .3M168.4 118.9l.1 .1M168.5 119l-.2 .3"/>
<path d="M168.9 118.4l.1 .1M168.9 118.4h.1M168.9 118.4l-.7 .1M168.9 118.4l-.7 .2M169 118.5v1.1M169 118.5h.1M185.4 114.9h.1M185.4 104.9h.1M185.4 112.4h.1M185.4 109.9h.1M185.4 107.4h.1M185.4 102.3h.1"/>
<path d="M185.4 114.9l.9-.2-.8 .2M185.4 104.8l.1 .1M185.4 104.8l.9-.2-.8 .3M185.4 112.4l.9-.2-.8 .2M185.4 109.8l.1 .1M185.4 109.8l.9-.2-.8 .3M185.4 107.3l.1 .1M185.4 107.3l.9-.2-.8 .3M185.4 102.3l.9-.2-.8 .2M185.4 104.8h.1M185.4 109.8v.1M185.4 107.3v.1"/>
<path d="M185.5 112.4h.1M185.5 107.4h.1M185.5 102.3h.1M186.2 114.7v-.1l.1 .1M186.2 104.6v-.1l.1 .1M186.2 112.1h.1v.1M186.2 109.6v-.1l.1 .1M186.2 107.1l.1-.1v.1M186.2 102.1l.1-.1v.1M186.2 114.6l.1 .1M186.2 104.5l.1 .1M186.2 112.1l.1 .1"/>
<path d="M186.2 109.5l.1 .1M186.2 107l.1 .1M186.2 102l.1 .1M186.3 114.7v.1l-.1-.1M186.3 114.7v.1M186.3 104.6v.1l-.1-.1M186.3 104.6v.1M186.3 112.2v.1M186.3 112.2h-.1M186.3 109.6v.2l-.1-.1M186.3 109.6v.2M186.3 107.1v.1"/>
<path d="M186.3 107.1l-.1 .1M186.3 102.1v.1M186.3 102.1l-.1 .1M86 132.7v2.4l41.1 11.1M86 132.7l41.1 11.1M86 132.7l.6-.2 41.2 11.1M90.1 124.3v.8l41.1 11.1M90.1 124.3l41.1 11M92 128.6l.7-.2 .8 .2-.1 .1-.5 .1h-.7zM92 128.6l.1 .3h.2M92 128.9l.1 .3 .3 .1 .9-.1h.2v-.3M92.1 128.9l-.1 .1 .3 .1"/>
<path d="M92.1 128.9v.1l.2 .1M92.2 128.9l-.1 .1M92.3 129.1l.2 .1h.1M92.3 128.9h.1M92.3 129.1h.2M92.3 129.1h.1M92.4 128.9h-.1M92.4 128.9l.1 .2M92.5 128.9v.2M92.6 129h.1zM92.7 129l-.1 .2M92.7 129v.1"/>
<path d="M92.8 128.9l-.1 .2M92.8 129h-.1M93.1 128.9l-.1 .2h-.3M93.2 128.9l.2 .1M93.3 128.9v.2h-.6M93.4 128.9l.1 .1-.2 .1-.7 .1M93.5 128.6v.2l-.2 .1h-1M109.6 122l-5.5-1.5-14 3.8M111 129.6l.4 .1zM111 127.2h.4M111 127.9h.4M111 127.9l.1 .2h.2l.1-.2"/>
<path d="M111 127.2v.7M111 127l.3 .1zM111 127v.2M111.3 127l.1 .2M111.4 127.2h.1M111.4 127.9h.1M111.4 127.2v.7M112.6 129.2h.4zM112.6 126.8h.4M112.6 127.5h.4M112.6 127.5v.1h.3l.1-.1M112.6 126.8v.7"/>
<path d="M112.6 126.6l.3 .1zM112.6 126.6v.2M112.9 126.6l.1 .2M113 126.8v.7M113.2 123l32 8.6M131.2 135.3v.9M131.4 139.1l.3-.1h.8l.4 .2-.5 .2h-.6zM131.4 139.1v.3l.3 .1M131.4 139.5v.2l.1 .1h.8a.41 .41 0 0 0 .6-.3M131.4 139.4v.1l.3 .2M131.5 139.4l.2 .3M131.6 139.4l-.1 .1"/>
<path d="M131.7 139.5l.2-.1 .1 .1M131.7 139.7l.1 .1 .2-.1M131.7 139.7h.1M131.7 139.7h.2M131.7 139.4v.1M131.7 139.4h.1M131.8 139.4v.2l.1 .1M131.8 139.4l.1 .3M132 139.5l.1 .1M132.1 139.7h.1M132.1 139.6l-.1 .1M132.1 139.6h.1"/>
<path d="M132.2 139.5l-.1 .2M132.2 139.5l-.1 .1M132.5 139.5l-.1 .2h-.3M132.6 139.4l.2 .1M132.7 139.4l-.1 .2-.6 .1M132.8 139.4l.1 .1-.1 .1-.8 .1M132.9 139.1a.5 .5 0 0 1-.7 .4h-.2M133.8 135a.14 .14 0 0 1 .2-.1 .14 .14 0 0 1 0 .2l-.1 .2h-.1zM141.8 136.4l.3-.2 .6-.1 .5 .1 .1 .2-.4 .2h-.6zM141.8 136.4l.1 .2 .3 .1M141.8 136.7a.32 .32 0 0 0 .4 .3h1l.1-.3M141.9 136.6v.2l.3 .1"/>
<path d="M142 136.7v.1h.2M142.1 136.7h-.2M142.2 136.9l.1 .1 .1-.1M142.2 136.7h.1M142.2 136.8l.2 .1M142.2 136.7l.2 .2M142.2 136.6v.1M142.2 136.8v.1M142.3 136.6l.1 .3M142.5 132.6h.1a.2 .2 0 0 1 .1 .2 .2 .2 0 0 1-.2 .2zM142.5 136.8v.1M142.5 136.8l-.1 .1"/>
<path d="M142.6 136.8l-.1-.1v.1M142.6 136.8h-.1M142.6 136.8l-.1 .1M142.7 136.7l-.2 .2M142.7 136.7l-.1 .1M142.9 136.7v.1l-.4 .1M143.1 136.7h.1M143.2 136.7l-.1 .1-.5 .1M143.3 136.6v.1l-.2 .2h-.7M143.3 136.4v.1l-.3 .2h-.8M143.4 132.4h.2l-.1 .4-.2-.1zM145.2 131.6v.8l-14 3.8"/>
<path d="M145.2 131.6l-14 3.7M162.9 124.6l-.2 .2 .2 .2M163.5 124.9h.2l-.2 .2zM163.5 124.8l-.6-.2-.1 .2 .1 .2 .5 .1M163.5 120.2l1.2 .4M163.6 124.9l-.1-.1-.2 .1 .1 .2h.2M163.6 120.2h-.1M163.6 120.2h1M164.6 123l-.2 .1 .1 .3M164.6 120.2l.1 .1M165.1 123.3h.2l-.1 .2h-.1zM165.1 123.2l-.5-.2-.1 .1v.3l.5 .2"/>
<path d="M165.1 121.1v.2l.1 .1M165.3 123.3l-.3-.1v.3h.2M165.6 121.6h.1M165.6 121.6v.1M165.6 120.1l.8 .2M165.6 120.8l.8 .2M165.6 120.5l1.1 .3M165.6 120.2l.8 .2M165.6 120.9l.8 .2M165.8 120.3l.2 .3 .2-.2M165.9 120.3l.2 .2M166.4 120.3v.1"/>
<path d="M166.4 121v.1M166.7 120.3v.5M167 126.8v.2l.3 .2v-.1h-.1v-.2l.2-.1M167 126.8h.1M167 126.8l.1 .2M167 120.1l-.6 .2M167 120.8l-.6 .2M167 120.7l-.3 .1M167 120.2l-.6 .2M167.3 126.7l.1 .1M167.3 126.7l-.1 .2 .1 .3M167.3 126.9v.1"/>
<path d="M167.3 126.7l-.3 .1M167.4 127.2l.4 .1M167.4 120l-.4 .1v.8l-.6 .2M167.4 120h.1M167.4 120v.2M167.4 120.7v.1M167.4 120.8l-.4 .1M167.4 120.8h.1M167.5 126.8l-.2 .1 .1 .3M167.5 126.8l-.2 .2 .1 .2M167.5 126.8l.3 .1M167.6 127.2l.2 .1z"/>
<path d="M167.7 127l-.1 .2M167.7 127l.1 .3M167.7 127l.1-.1-.2 .3M167.8 124.5v.3h.2M167.8 124.5v.1M167.8 124.5h.1M167.9 126.9l-.1 .1v.3l-.1-.3 .2-.1M167.9 127h.1M168 127a.17 .17 0 0 0-.2 .1 .17 .17 0 0 0 .1 .2M168 124.8h.1M168 127h-.2l.1 .3M168 127v.1"/>
<path d="M168 127l-.1 .1 .1 .2M168 127.1h.1M168.1 124.6l-.1 .2 .1 .1M168.1 124.6l.1-.1 .4 .1h-.1l-.1 .2M168.1 124.6v.3M168.1 124.6v.1M168.1 127a.19 .19 0 0 0-.3 .1 .19 .19 0 0 0 .2 .2M168.1 127.1l.2-.1-.1 .3h-.2zM168.1 124.5l-.2 .1 .2 .2M168.1 121.8l.1 .1M168.1 124.5a.21 .21 0 0 0-.2 .1 .21 .21 0 0 0 .1 .2M168.1 121.8h.1"/>
<path d="M168.1 124.5l-.3-.1v.1M168.1 127l-.1 .1 .1 .2M168.1 121.3v.5M168.1 121.3h.1M168.1 127l-.2 .1 .2 .2M168.1 124.9l.4 .1M168.2 121.3h.1M168.2 124.5l-.1 .1M168.2 121.2v.3a.17 .17 0 0 0 .2 0 .17 .17 0 0 0 .1-.2M168.2 121.9h.1M168.2 127l-.2 .1M168.2 127l-.1 .1"/>
<path d="M168.3 121.2l-.1 .1M168.3 121.2v.3M168.4 124.8l.1 .2M168.4 124.7v.1M168.4 124.7l.1 .2M168.5 121.3l-.2 .2M168.5 121.3l-.1 .2h-.1M168.5 121.2v.1M168.6 125l-.1-.2 .2-.2-.2 .1v.2l.1 .1M168.6 124.6l-.2 .1M168.7 124.8l.2-.1a.19 .19 0 0 0-.2 .2 .19 .19 0 0 0 .2 .2l-.2-.1zM168.7 124.8v-.2v.4"/>
<path d="M168.8 124.8l-.1-.2a.19 .19 0 0 0-.2 .2 .19 .19 0 0 0 .2 .2M168.8 124.8l.1-.1a.15 .15 0 0 1 .1 .2 .15 .15 0 0 1-.2 .1zM168.8 124.8h.1M168.8 124.6l-.2 .2 .1 .2v-.2l.1-.1M168.9 121.7v.1M168.9 124.7l-.1 .1M168.9 124.7h.1M168.9 121.8l-.7 .1M168.9 121.7l-.7 .2M169 124.7l-.2 .1M169 121.6l-.1 .1M169 121v.6"/>
<path d="M169 121.6h.1M169 121.6l-.1 .2M127.1 143.8v2.4M127.4 144.2h.2l-.1 .4h-.2zM127.4 145.2a.17 .17 0 0 1 .2 .2 .17 .17 0 0 1-.3 .1zM127.8 143.6l-.7 .2M127.8 143.6v2.4l-.7 .2"/>
<circle cx="86.6" cy="67.6" r=".14"/>
<circle cx="86.9" cy="73.2" r=".12"/>
<circle cx="88.3" cy="73.6" r=".19"/>
<circle cx="97.1" cy="77.5" r=".17"/>
<circle cx="133" cy="71.1" r=".18"/>
<circle cx="143.5" cy="68.3" r=".18"/>
<circle cx="86.5" cy="97.4" r=".11"/>
<circle cx="88.3" cy="97.6" r=".19"/>
<circle cx="168.3" cy="95" r=".21"/>
<circle cx="86.6" cy="102.8" r=".14"/>
<circle cx="87.5" cy="102.6" r=".18"/>
<circle cx="168.3" cy="119.1" r=".21"/>
<circle cx="133" cy="135.4" r=".16"/>
<circle cx="165.2" cy="121.3" r=".12"/>
</g>
<g font-size="4.6">
<text x="150.6" y="33.6">3</text>
<text x="111" y="38.4">3</text>
<text x="207.4" y="80.2">4</text>
<text x="56.1" y="84.5">1</text>
<text x="128.9" y="84.5">1</text>
<text x="78" y="122.8">7</text>
<text x="207.4" y="122.8">6</text>
<text x="162.8" y="135.8">5</text>
<text x="196.5" y="136.2">11</text>
<text x="84.2" y="147.9">10</text>
<text x="154.6" y="147.9">2</text>
</g>
<g font-size="4.2">
<text x="199.9" y="182.2">Mobile con ante mobili</text>
<text x="199.8" y="195.8">MOBILE</text>
</g>
<text font-size="3.9" x="280.5" y="195.8">A4</text>
<text font-size="3.1" x="104.3" y="196.7">Dott. Ing. Alessandro Osellame</text>
<text font-size="2.5" x="140.7" y="182.5">20/09/2006</text>
<g font-size="2.1">
<text x="117.1" y="201.1">MONTEBELLUNA (TV)</text>
<text x="120" y="199">Via Crociera 4</text>
</g>
<g font-size="2">
<text x="100.5" y="163">Path file:</text>
<text x="198.7" y="163">REVISIONE</text>
<text x="211.8" y="163">DATA</text>
<text x="241.6" y="163">DESCRIZIONE</text>
<text x="277.6" y="163">AUTORE</text>
<text x="101" y="168.5">Se non diversamente</text>
<text x="101" y="173.5">dimensioni sono in millimetri</text>
<text x="101" y="171">specificato, tutte le</text>
<text x="135.5" y="168.5">Finitura:</text>
<text x="182.1" y="173.5">taglienti</text>
<text x="182.1" y="168.5">Attenzione</text>
<text x="182.1" y="171">agli angoli</text>
<text x="123.6" y="178.2">Nome</text>
<text x="143.8" y="178.2">Data</text>
<text x="155.8" y="178.2">Sostituisce il:</text>
<text x="199.9" y="178.2">DESCRIZIONE</text>
<text x="100.5" y="182.3">Disegnato da</text>
<text x="155.4" y="182.3">Sostituito dal:</text>
<text x="99.9" y="190.7">Approvato da</text>
<text x="100" y="186.6">Controllato da</text>
<text x="155.4" y="190.5">MATERIALE</text>
<text x="199.8" y="191.6">CODICE</text>
<text x="155.3" y="203.5">PESO:</text>
<text x="185.8" y="203.5">SCALA:1:6</text>
<text x="277.4" y="203.6">FOGLIO 2 DI 2</text>
</g>
<g font-size="1.7">
<text x="112.3" y="163.1">D:\_Professione\_Umana Formazione\CAD\Dispense Disegno\Cupboard Assy 12345 Pos 1-800 x</text>
<text x="112.3" y="164.8">1200 x 400\</text>
<text x="112.3" y="166.6">Cupboard Assy 12345 Pos 1-800 x 1200 x 400</text>
<text x="199.1" y="203.5">E' vietata la riproduzione, anche parziale, del presente documento. Tutti i diritti riservati.</text>
</g>
</svg>
